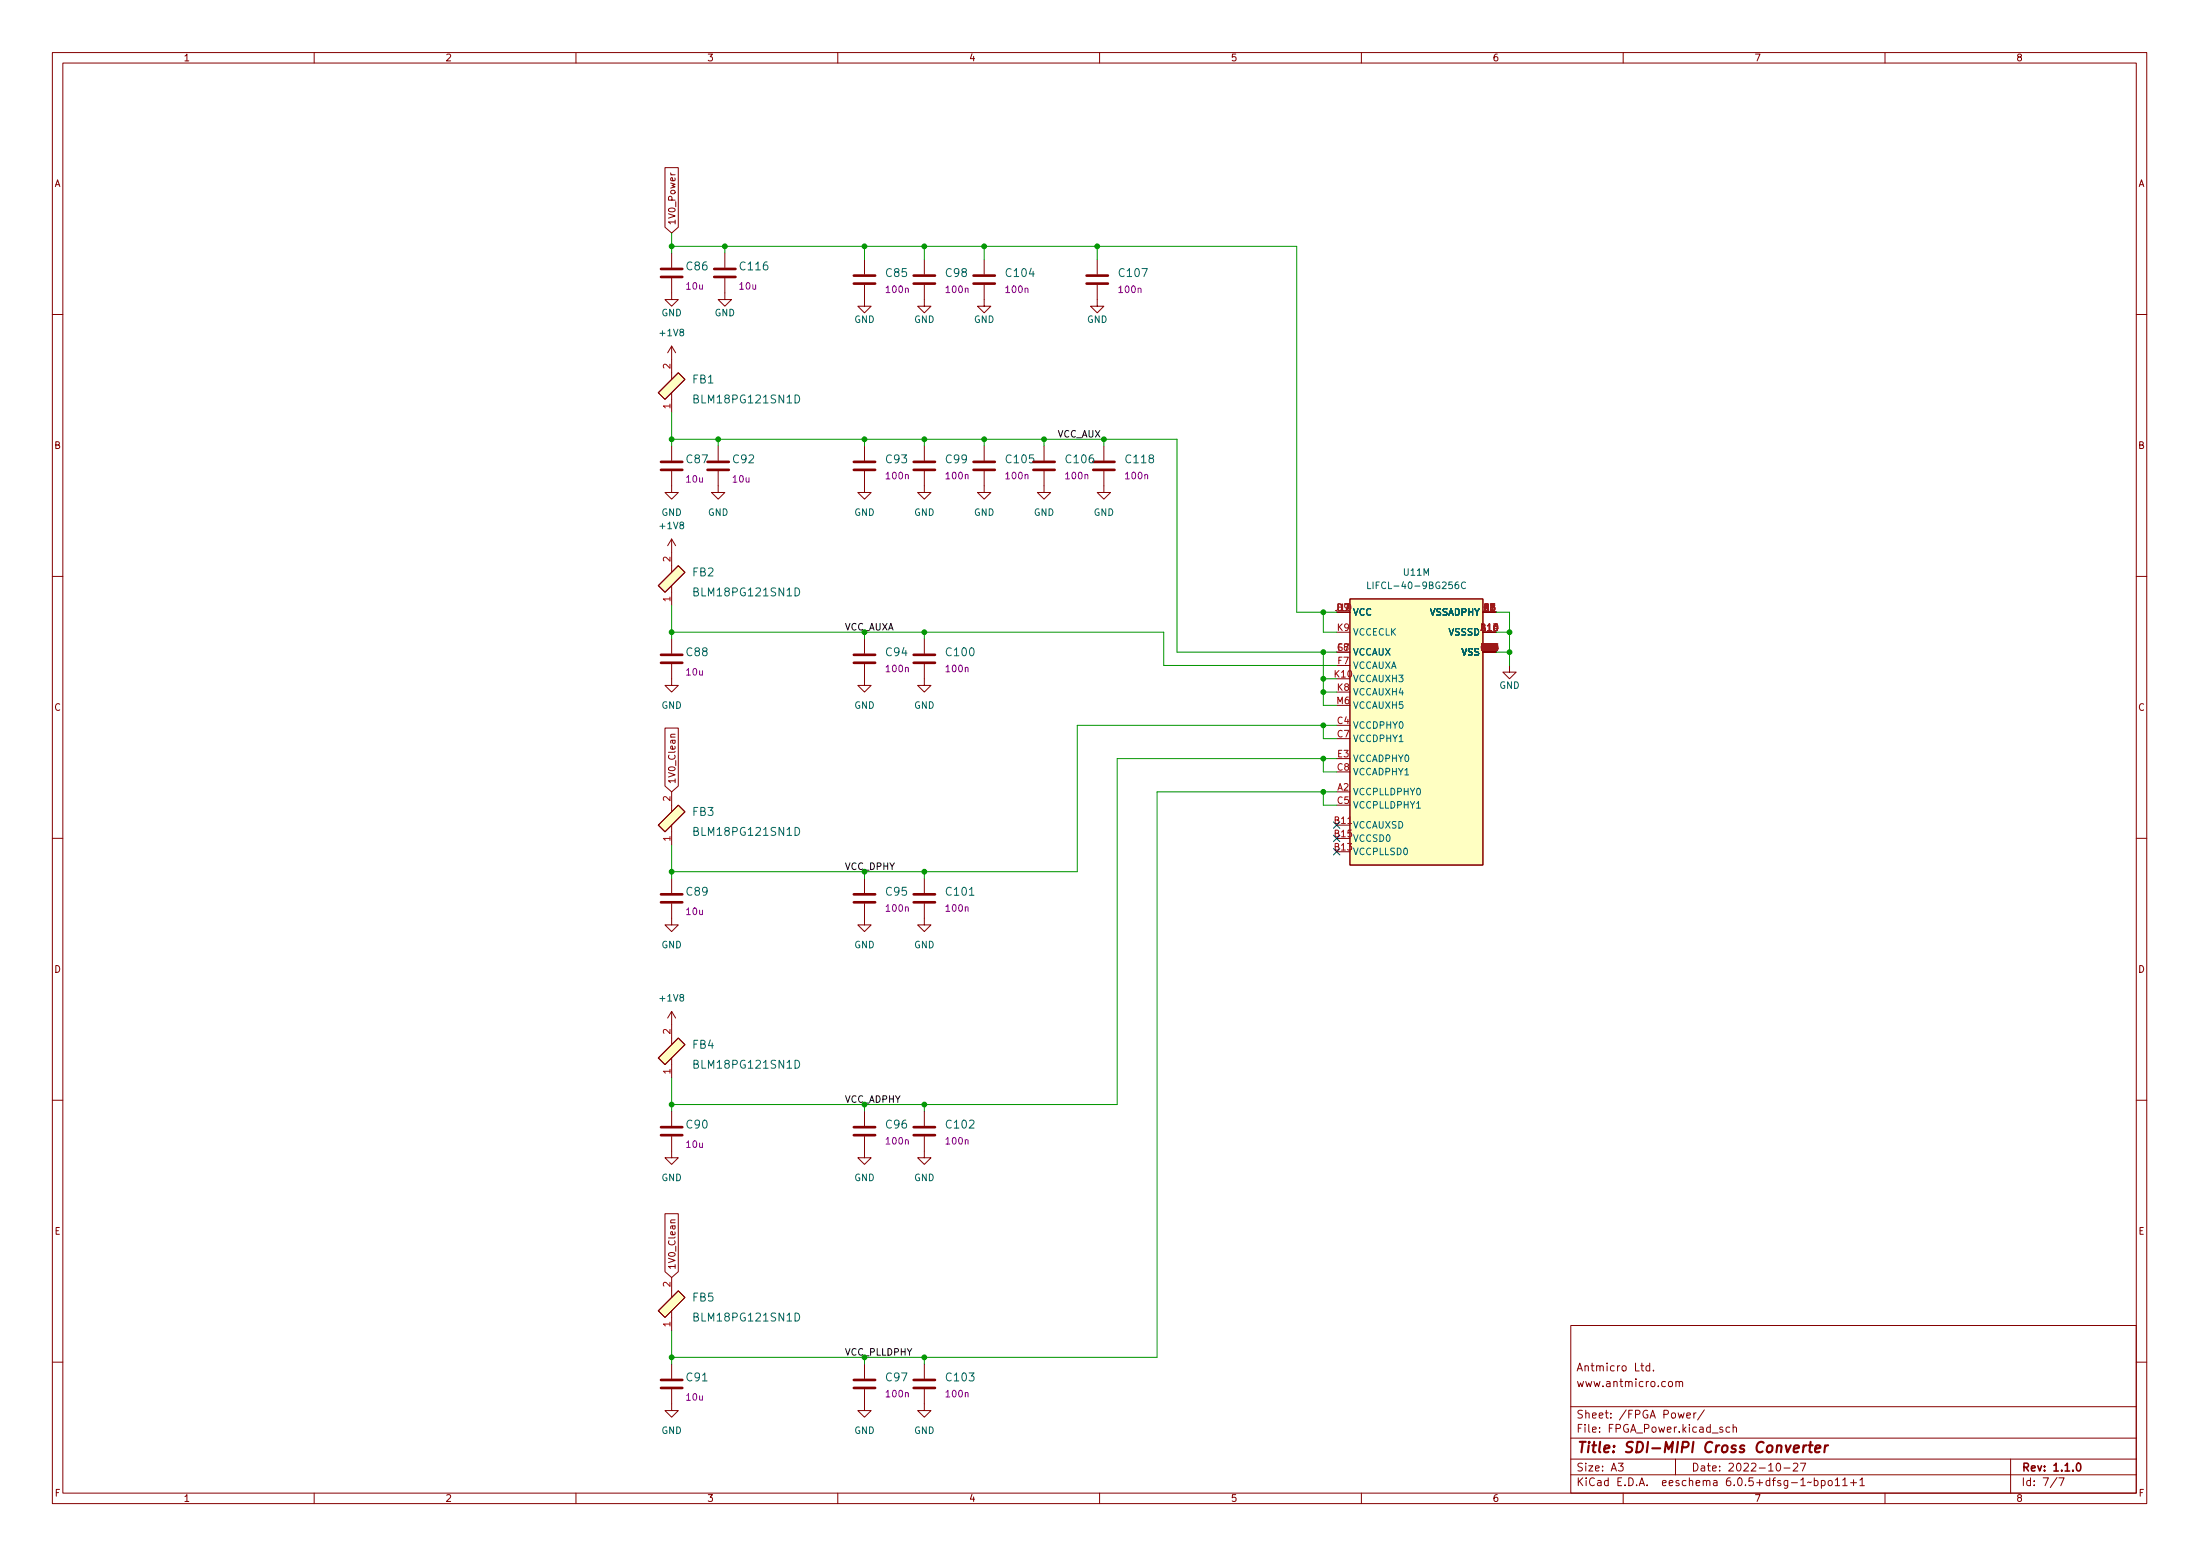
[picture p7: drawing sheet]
<svg xmlns="http://www.w3.org/2000/svg" width="420mm" height="297mm" viewBox="0 0 420 297" stroke-linecap="round" stroke-linejoin="round" font-family="sans-serif">
<g fill="none" stroke="#840000" stroke-width=".19">
<path d="M10 10h400v277h-400zM12 12h396v273h-396zM60 10v2M110 10v2M160 10v2M210 10v2M260 10v2M310 10v2M360 10v2M127 32h2.5v11.4l-1.2 1.1-1.3-1.1zM128.1 33l.2 .4M128.3 53.1v4.1h-1.3l1.3 1.3 1.2-1.3h-1.2"/>
<path d="M128.3 48.3v2.8M138.4 53.1v4.1h-1.2l1.2 1.3 1.3-1.3h-1.3M138.4 48.3v2.8M165.1 54.4v4.1h-1.3l1.3 1.2 1.3-1.2h-1.3M165.1 49.6v2.8M176.5 54.4v4.1h-1.2l1.2 1.2 1.3-1.2h-1.3M176.5 49.6v2.8M188 54.4v4.1h-1.3l1.3 1.2 1.2-1.2h-1.2M188 49.6v2.8M209.5 54.4v4.1h-1.2l1.2 1.2 1.3-1.2h-1.3M209.5 49.6v2.8M10 60h2"/>
<path d="M128.3 66.1v6.3M128.3 75v3.8M128.3 66.1l-.8 1.2M128.3 66.1l.7 1.2M129.5 71.2l1.3 1.2-3.8 3.8-1.3-1.2zM408 60h2M128.3 90v4h-1.3l1.3 1.3 1.2-1.3h-1.2M128.3 85.1v2.8M137.2 90v4h-1.3l1.3 1.3 1.2-1.3h-1.2M137.2 85.1v2.8M165.1 90v4h-1.3l1.3 1.3 1.3-1.3h-1.3M165.1 85.1v2.8"/>
<path d="M176.5 90v4h-1.2l1.2 1.3 1.3-1.3h-1.3M176.5 85.1v2.8M188 90v4h-1.3l1.3 1.3 1.2-1.3h-1.2M188 85.1v2.8M199.4 90v4h-1.3l1.3 1.3 1.3-1.3h-1.3M199.4 85.1v2.8M210.8 90v4h-1.3l1.3 1.3 1.3-1.3h-1.3M210.8 85.1v2.8M10 110h2M128.3 102.9v6.4M128.3 111.8v3.8M128.3 102.9l-.8 1.3"/>
<path d="M128.3 102.9l.7 1.3M129.5 108l1.3 1.3-3.8 3.8-1.3-1.3zM257.8 114.3h25.4v50.8h-25.4zM408 110h2M127 139h2.5v11.1l-1.2 1.1-1.3-1.1zM128.3 126.8v4h-1.3l1.3 1.3 1.2-1.3h-1.2M128.3 122v2.8M165.1 126.8v4h-1.3l1.3 1.3 1.3-1.3h-1.3M165.1 122v2.8M176.5 126.8v4h-1.2l1.2 1.3 1.3-1.3h-1.3M176.5 122v2.8M288.3 127v1.3h1.3l-1.3 1.3-1.3-1.3h1.3"/>
<path d="M128.3 151.2v3.8M128.3 157.5v3.8M128.9 140.2h-.8v.3l.1 .2M129.5 153.7l1.3 1.3-3.8 3.8-1.3-1.3zM10 160h2M128.3 172.5v4.1h-1.3l1.3 1.2 1.2-1.2h-1.2M128.3 167.7v2.8M165.1 172.5v4.1h-1.3l1.3 1.2 1.3-1.2h-1.3M165.1 167.7v2.8M176.5 172.5v4.1h-1.2l1.2 1.2 1.3-1.2h-1.3M176.5 167.7v2.8M408 160h2"/>
<path d="M128.3 193.1v6.3M128.3 193.1l-.8 1.2M128.3 193.1l.7 1.2M129.5 198.2l1.3 1.2-3.8 3.8-1.3-1.2zM10 210h2M128.3 217v4h-1.3l1.3 1.3 1.2-1.3h-1.2M128.3 202v3.8M128.3 212.1v2.8M165.1 217v4h-1.3l1.3 1.3 1.3-1.3h-1.3M165.1 212.1v2.8M176.5 217v4h-1.2l1.2 1.3 1.3-1.3h-1.3M176.5 212.1v2.8"/>
<path d="M408 210h2M127 231.7h2.5v11.1l-1.2 1.1-1.3-1.1zM128.9 232.9h-.8v.3l.1 .2M128.3 243.9v3.8M128.3 250.2v3.8M129.5 246.4l1.3 1.3-3.8 3.8-1.3-1.3zM300 253h108v32h-108zM10 260h2M128.3 265.2v4.1h-1.3l1.3 1.2 1.2-1.2h-1.2M128.3 260.4v2.8M165.1 265.2v4.1h-1.3l1.3 1.2 1.3-1.2h-1.3M165.1 260.4v2.8"/>
<path d="M176.5 265.2v4.1h-1.2l1.2 1.2 1.3-1.2h-1.3M176.5 260.4v2.8M300 278.5h108M300 274.5h108M300 268.5h108M309.1 279.3h.9l-.5 .6 .4 .1v.7l-.2 .1-.6-.1M313.3 260.7h.6M313.6 260.2v1.3l.3 .2M315.1 260.8l-.5-.1-.2 .3 .1 .6h.6M315.1 260.2v1.5M315.8 261.6v.1M318.8 263.8l.3-.1 .3 .3v.4l-.3 .3-.3-.1-.2-.2z"/>
<path d="M320 278.5v3M320.1 263.9l.2-.2 .3 .1 .1 .9M320.1 263.7v1M320.7 263.9l.2-.2 .4 .1 .1 .9M322.1 270.2l.8-.1-.1-.3-.4-.1-.3 .2 .1 .7h.6M323.5 269.7v1M323.9 269.7l-.3 .1-.1 .2M325.5 269.1l-1.3 2M329 272.5l-.4-.1-.2 .2 .1 .2 .5 .2v.3h-.6M330.3 272.5l-.4-.1-.3 .3 .2 .6h.5M331 272.6l.2-.2 .4 .1v.9M331 271.9v1.5"/>
<path d="M339.4 279.4l.2-.1a.8 .8 0 0 1 .5 .8 .8 .8 0 0 1-.5 .7 .99 .99 0 0 1-.2-1.4zM342.5 279.5l.6-.2 .2 .2 .1 .2-1 1.1h1M343.8 279.3h1.1l-.7 1.5M384 278.5v6.5M408 260h2M60 285v2M110 285v2M160 285v2M210 285v2M260 285v2M300 281.5h108M310 285v2"/>
<path d="M340.7 280.2h1.2M346.5 282.7l.4-.1 .3 .3-.1 .6h-.6M346.5 282.1v1.5M347.9 282.7l.4-.1 .3 .3-.2 .6h-.5M347.9 282.6v1.5M349.2 282.8l.2-.2 .5 .2v.5l-.1 .2-.4 .1-.2-.1zM350.5 282.5l.4-.4v1.5M350.5 283.6h.9M351.9 282.5l.5-.4v1.5M351.9 283.6h.9M353.4 283h1.2M354 282.5v1.1"/>
<path d="M355.2 282.5l.4-.4v1.5M355.2 283.6h.9M360 285v2M392.9 282l-1.3 2M393.2 282.1h1l-.6 1.5"/>
</g>
<path d="M396.8 279.4l.1-.1a.8 .8 0 0 1 .5 .8 .8 .8 0 0 1-.5 .7 1 1 0 0 1-.1-1.4z" fill="none" stroke="#840000" stroke-width=".3"/>
<path d="M342.6 276.6l1-.2-.1-.4h-.7l-.3 1 .3 .2 .6-.1M344.5 275.9l-.2 1.3M345 275.9l-.3 .1-.3 .3M345.4 275.9h.8M345.8 275.2l-.2 1.8 .1 .1 .3 .1M346.7 276.6l1-.2-.1-.4h-.8l-.2 1 .3 .2 .6-.1M348.6 275.9l-.2 1.3M349.1 275.9l-.4 .1-.2 .3" fill="none" stroke="#840000" stroke-width=".4"/>
<g fill="none" stroke="#840000" stroke-width=".51">
<path d="M126.2 52.9h4.1M126.2 51.3h4.1M136.4 52.9h4.1M136.4 51.3h4.1M163.1 54.1h4M163.1 52.6h4M174.5 54.1h4.1M174.5 52.6h4.1M185.9 54.1h4.1M185.9 52.6h4.1M207.5 54.1h4.1M207.5 52.6h4.1"/>
<path d="M126.2 89.7h4.1M126.2 88.2h4.1M135.1 89.7h4.1M135.1 88.2h4.1M163.1 89.7h4M163.1 88.2h4M174.5 89.7h4.1M174.5 88.2h4.1M185.9 89.7h4.1M185.9 88.2h4.1M197.4 89.7h4M197.4 88.2h4"/>
<path d="M208.8 89.7h4.1M208.8 88.2h4.1M126.2 126.5h4.1M126.2 125h4.1M163.1 126.5h4M163.1 125h4M174.5 126.5h4.1M174.5 125h4.1M126.2 172.2h4.1M126.2 170.7h4.1M163.1 172.2h4M163.1 170.7h4"/>
<path d="M174.5 172.2h4.1M174.5 170.7h4.1M126.2 216.7h4.1M126.2 215.2h4.1M163.1 216.7h4M163.1 215.2h4M174.5 216.7h4.1M174.5 215.2h4.1M126.2 265h4.1M126.2 263.4h4.1M163.1 265h4M163.1 263.4h4"/>
<path d="M174.5 265h4.1M174.5 263.4h4.1"/>
</g>
<g fill="#ffffc2" stroke="#ffffc2" stroke-width=".19">
<path d="M129.5 108l1.3 1.3-3.8 3.8-1.3-1.3z"/>
<path d="M129.5 71.2l1.3 1.2-3.8 3.8-1.3-1.2z"/>
<path d="M129.5 153.7l1.3 1.3-3.8 3.8-1.3-1.3z"/>
<path d="M129.5 198.2l1.3 1.2-3.8 3.8-1.3-1.2z"/>
<path d="M129.5 246.4l1.3 1.3-3.8 3.8-1.3-1.3z"/>
<path d="M257.8 114.3h25.4v50.8h-25.4z"/>
</g>
<path d="M151.8 75.4a.77 .77 0 0 1 .9 .8 .77 .77 0 0 1-.9 .7zM151.8 112.2a.77 .77 0 0 1 .9 .8 .77 .77 0 0 1-.9 .8zM261.2 111.1v1.3h.6M279.9 111.2a.6 .6 0 0 0-.9 .4 .6 .6 0 0 0 .6 .8l.3-.1M151.8 158a.77 .77 0 0 1 .9 .7 .77 .77 0 0 1-.9 .8zM151.8 202.4a.77 .77 0 0 1 .9 .8 .77 .77 0 0 1-.9 .7zM151.8 250.7a.77 .77 0 0 1 .9 .7 .77 .77 0 0 1-.9 .8z" fill="none" stroke="#006464" stroke-width=".19"/>
<g fill="none" stroke="#009600" stroke-width=".19">
<path d="M128.3 44.5v3.8M128.3 47h119.3v69.9h7.7M138.4 47v1.3M165.1 47v2.6M176.5 47v2.6M188 47v2.6M209.5 47v2.6M128.3 78.8v6.3M128.3 83.9h96.5v40.6h30.5M137.2 83.9v1.2M165.1 83.9v1.2M176.5 83.9v1.2"/>
<path d="M188 83.9v1.2M199.4 83.9v1.2M210.8 83.9v1.2M128.3 115.6v6.4M252.7 116.9v3.8h2.6M285.7 116.9h2.6v10.1M128.3 120.7h93.9v6.3h33.1M165.1 120.7v1.3M176.5 120.7v1.3M252.7 124.5v10.2h2.6M252.7 138.5v2.5h2.6M252.7 132.1h2.6"/>
<path d="M252.7 129.6h2.6M255.3 138.5h-49.6v27.9h-77.4M285.7 124.5h2.6M285.7 120.7h2.6M252.7 144.8v2.6h2.6M252.7 151.2v2.5h2.6M255.3 144.8h-41.9v66.1h-85.1M255.3 151.2h-34.3v107.9h-92.7M128.3 161.3v6.4M165.1 166.4v1.3M176.5 166.4v1.3M128.3 205.8v6.3"/>
<path d="M165.1 210.9v1.2M176.5 210.9v1.2M128.3 254v6.4M165.1 259.1v1.3M176.5 259.1v1.3"/>
</g>
<path d="M254.7 159.4l1.2 1.3M254.7 156.9l1.2 1.2M255.9 159.4l-1.2 1.3M255.9 156.9l-1.2 1.2M254.7 162l1.2 1.2M255.9 162l-1.2 1.2" fill="none" stroke="#000084" stroke-width=".19"/>
<g fill="#009600" stroke="#009600" stroke-width=".19">
<circle cx="176.5" cy="166.4" r=".46"/>
<circle cx="176.5" cy="120.7" r=".46"/>
<circle cx="252.7" cy="144.8" r=".46"/>
<circle cx="252.7" cy="151.2" r=".46"/>
<circle cx="176.5" cy="259.1" r=".46"/>
<circle cx="176.5" cy="210.9" r=".46"/>
<circle cx="165.1" cy="47" r=".46"/>
<circle cx="188" cy="47" r=".46"/>
<circle cx="209.5" cy="47" r=".46"/>
<circle cx="137.2" cy="83.9" r=".46"/>
<circle cx="176.5" cy="47" r=".46"/>
<circle cx="128.3" cy="47" r=".46"/>
<circle cx="138.4" cy="47" r=".46"/>
<circle cx="176.5" cy="83.9" r=".46"/>
<circle cx="188" cy="83.9" r=".46"/>
<circle cx="210.8" cy="83.9" r=".46"/>
<circle cx="252.7" cy="116.9" r=".46"/>
<circle cx="252.7" cy="124.5" r=".46"/>
<circle cx="199.4" cy="83.9" r=".46"/>
<circle cx="128.3" cy="259.1" r=".46"/>
<circle cx="128.3" cy="210.9" r=".46"/>
<circle cx="128.3" cy="166.4" r=".46"/>
<circle cx="128.3" cy="83.9" r=".46"/>
<circle cx="128.3" cy="120.7" r=".46"/>
<circle cx="165.1" cy="83.9" r=".46"/>
<circle cx="252.7" cy="129.6" r=".46"/>
<circle cx="288.3" cy="124.5" r=".46"/>
<circle cx="288.3" cy="120.7" r=".46"/>
<circle cx="252.7" cy="138.5" r=".46"/>
<circle cx="252.7" cy="132.1" r=".46"/>
</g>
<text font-size="2.8" fill="#840000" x="301" y="277.3">Title: SDI-MIPI Cross Converter</text>
<g font-size="2.1" fill="#006464">
<text x="131.2" y="51.6">C86</text>
<text x="141.5" y="51.6">C116</text>
<text x="169.3" y="52.9">C85</text>
<text x="180.7" y="52.9">C98</text>
<text x="192.3" y="52.9">C104</text>
<text x="213.9" y="52.9">C107</text>
<text x="132.3" y="73.2">FB1</text>
<text x="133" y="77">BLM18PG121SN1D</text>
<text x="131.2" y="88.4">C87</text>
<text x="140.1" y="88.4">C92</text>
<text x="169.3" y="88.4">C93</text>
<text x="180.7" y="88.4">C99</text>
<text x="192.3" y="88.4">C105</text>
<text x="203.7" y="88.4">C106</text>
<text x="215.1" y="88.4">C118</text>
<text x="132.3" y="110">FB2</text>
<text x="133" y="113.8">BLM18PG121SN1D</text>
<text x="131.2" y="125.3">C88</text>
<text x="169.3" y="125.3">C94</text>
<text x="180.8" y="125.3">C100</text>
<text x="132.3" y="155.7">FB3</text>
<text x="133" y="159.5">BLM18PG121SN1D</text>
<text x="131.2" y="171">C89</text>
<text x="169.3" y="171">C95</text>
<text x="180.8" y="171">C101</text>
<text x="132.3" y="200.2">FB4</text>
<text x="133" y="204">BLM18PG121SN1D</text>
<text x="131.2" y="215.4">C90</text>
<text x="169.3" y="215.4">C96</text>
<text x="180.8" y="215.4">C102</text>
<text x="132.3" y="248.4">FB5</text>
<text x="133" y="252.3">BLM18PG121SN1D</text>
<text x="131.2" y="263.7">C91</text>
<text x="169.3" y="263.7">C97</text>
<text x="180.8" y="263.7">C103</text>
</g>
<g font-size="2.1" fill="#840000">
<text x="301" y="261.8">Antmicro Ltd.</text>
<text x="301" y="264.8">www.antmicro.com</text>
<text x="301" y="273.5">File: FPGA_Power.kicad_sch</text>
<text x="301" y="270.8">Sheet: /FPGA Power/</text>
<text x="301" y="280.9">Size: A3</text>
<text x="323" y="280.9">Date: 2022-10-27</text>
<text x="386" y="280.9">Rev: 1.1.0</text>
<text x="301" y="283.7">KiCad E.D.A. eeschema 6.0.5+dfsg-1~bpo11+1</text>
<text x="386" y="283.7">Id: 7/7</text>
</g>
<g font-size="1.8" fill="#840000">
<text x="35" y="11.7">1</text>
<text x="85" y="11.7">2</text>
<text x="135" y="11.7">3</text>
<text x="185" y="11.7">4</text>
<text x="235" y="11.7">5</text>
<text x="285" y="11.7">6</text>
<text x="335" y="11.7">7</text>
<text x="385" y="11.7">8</text>
<text x="10.3" y="35.7">A</text>
<text x="408.3" y="35.7">A</text>
<text x="129" y="43.1" transform="rotate(-90 129 43.1)">1V0_Power</text>
<text x="10.3" y="85.7">B</text>
<text x="408.3" y="85.7">B</text>
<text x="10.3" y="135.7">C</text>
<text x="408.3" y="135.7">C</text>
<text x="129" y="149.7" transform="rotate(-90 129 149.7)">1V0_Clean</text>
<text x="10.3" y="185.7">D</text>
<text x="408.3" y="185.7">D</text>
<text x="10.4" y="235.7">E</text>
<text x="408.4" y="235.7">E</text>
<text x="129" y="242.4" transform="rotate(-90 129 242.4)">1V0_Clean</text>
<text x="10.4" y="285.7">F</text>
<text x="35" y="286.7">1</text>
<text x="85" y="286.7">2</text>
<text x="135" y="286.7">3</text>
<text x="185" y="286.7">4</text>
<text x="235" y="286.7">5</text>
<text x="285" y="286.7">6</text>
<text x="335" y="286.7">7</text>
<text x="385" y="286.7">8</text>
<text x="408.4" y="285.7">F</text>
</g>
<g font-size="1.8" fill="#840084">
<text x="131.1" y="55.3">10u</text>
<text x="141.3" y="55.3">10u</text>
<text x="169.4" y="55.9">100n</text>
<text x="180.8" y="55.9">100n</text>
<text x="192.2" y="55.9">100n</text>
<text x="213.8" y="55.9">100n</text>
<text x="131.1" y="92.1">10u</text>
<text x="140" y="92.1">10u</text>
<text x="169.4" y="91.5">100n</text>
<text x="180.8" y="91.5">100n</text>
<text x="192.2" y="91.5">100n</text>
<text x="203.7" y="91.5">100n</text>
<text x="215.1" y="91.5">100n</text>
<text x="131.1" y="128.9">10u</text>
<text x="169.4" y="128.3">100n</text>
<text x="180.8" y="128.3">100n</text>
<text x="131.1" y="174.7">10u</text>
<text x="169.4" y="174">100n</text>
<text x="180.8" y="174">100n</text>
<text x="131.1" y="219.1">10u</text>
<text x="169.4" y="218.5">100n</text>
<text x="180.8" y="218.5">100n</text>
<text x="131.1" y="267.4">10u</text>
<text x="169.4" y="266.7">100n</text>
<text x="180.8" y="266.7">100n</text>
</g>
<g font-size="1.8" fill="#006464">
<text x="126.2" y="64.2">+1V8</text>
<text x="126.3" y="60.4">GND</text>
<text x="136.5" y="60.4">GND</text>
<text x="163.1" y="61.6">GND</text>
<text x="174.6" y="61.6">GND</text>
<text x="186" y="61.6">GND</text>
<text x="207.6" y="61.6">GND</text>
<text x="126.2" y="101">+1V8</text>
<text x="126.3" y="98.5">GND</text>
<text x="135.2" y="98.5">GND</text>
<text x="163.1" y="98.5">GND</text>
<text x="174.6" y="98.5">GND</text>
<text x="186" y="98.5">GND</text>
<text x="197.4" y="98.5">GND</text>
<text x="208.9" y="98.5">GND</text>
<text x="262.5" y="112.4">LIFCL-40-9BG256C</text>
<text x="268.2" y="109.9">U11M</text>
<text x="258.3" y="117.5">VCC</text>
<text x="273" y="117.5">VSSADPHY</text>
<text x="258.3" y="125.1">VCCAUX</text>
<text x="258.3" y="121.3">VCCECLK</text>
<text x="276.7" y="121.3">VSSSD</text>
<text x="279.2" y="125.1">VSS</text>
<text x="258.3" y="127.7">VCCAUXA</text>
<text x="258.3" y="130.2">VCCAUXH3</text>
<text x="286.3" y="131.5">GND</text>
<text x="126.3" y="135.3">GND</text>
<text x="163.1" y="135.3">GND</text>
<text x="174.6" y="135.3">GND</text>
<text x="258.3" y="132.8">VCCAUXH4</text>
<text x="258.3" y="135.3">VCCAUXH5</text>
<text x="258.3" y="139.1">VCCDPHY0</text>
<text x="258.3" y="141.6">VCCDPHY1</text>
<text x="258.3" y="148">VCCADPHY1</text>
<text x="258.3" y="145.5">VCCADPHY0</text>
<text x="258.3" y="151.8">VCCPLLDPHY0</text>
<text x="258.3" y="154.3">VCCPLLDPHY1</text>
<text x="258.3" y="158.2">VCCAUXSD</text>
<text x="258.3" y="160.7">VCCSD0</text>
<text x="258.3" y="163.2">VCCPLLSD0</text>
<text x="126.3" y="181">GND</text>
<text x="163.1" y="181">GND</text>
<text x="174.6" y="181">GND</text>
<text x="126.2" y="191.2">+1V8</text>
<text x="126.3" y="225.5">GND</text>
<text x="163.1" y="225.5">GND</text>
<text x="174.6" y="225.5">GND</text>
<text x="126.3" y="273.7">GND</text>
<text x="163.1" y="273.7">GND</text>
<text x="174.6" y="273.7">GND</text>
</g>
<g font-size="1.8" fill="#a90000">
<text x="128" y="70.4" transform="rotate(-90 128 70.4)">2</text>
<text x="128" y="78" transform="rotate(-90 128 78)">1</text>
<text x="128" y="107.2" transform="rotate(-90 128 107.2)">2</text>
<text x="128" y="114.8" transform="rotate(-90 128 114.8)">1</text>
<text x="255.4" y="116.6">D7</text>
<text x="283.3" y="116.6">A1</text>
<text x="255.4" y="120.4">K9</text>
<text x="255.5" y="124.2">F8</text>
<text x="282.9" y="120.4">B14</text>
<text x="283.4" y="124.2">T1</text>
<text x="284.4" y="124.2">79</text>
<text x="285" y="120.4">6</text>
<text x="254.9" y="129.3">K10</text>
<text x="255.4" y="131.9">K8</text>
<text x="255.5" y="126.8">F7</text>
<text x="255.3" y="134.4">M6</text>
<text x="255.4" y="138.2">C4</text>
<text x="255.4" y="140.8">C7</text>
<text x="255.4" y="147.1">C8</text>
<text x="255.5" y="144.6">E3</text>
<text x="128" y="152.9" transform="rotate(-90 128 152.9)">2</text>
<text x="255.4" y="150.9">A2</text>
<text x="255.4" y="153.5">C5</text>
<text x="128" y="160.5" transform="rotate(-90 128 160.5)">1</text>
<text x="254.9" y="157.3">B11</text>
<text x="254.9" y="159.8">B15</text>
<text x="254.9" y="162.3">B13</text>
<text x="128" y="197.4" transform="rotate(-90 128 197.4)">2</text>
<text x="128" y="205" transform="rotate(-90 128 205)">1</text>
<text x="128" y="245.6" transform="rotate(-90 128 245.6)">2</text>
<text x="128" y="253.3" transform="rotate(-90 128 253.3)">1</text>
</g>
<text font-size="1.8" fill="#0f0f0f" x="201.9" y="83.5">VCC_AUX</text>
<g font-size="1.8" fill="#009600">
<text x="161.3" y="120.3">VCC_AUXA</text>
<text x="161.3" y="166.1">VCC_DPHY</text>
<text x="161.3" y="210.5">VCC_ADPHY</text>
<text x="161.3" y="258.8">VCC_PLLDPHY</text>
</g>
</svg>
